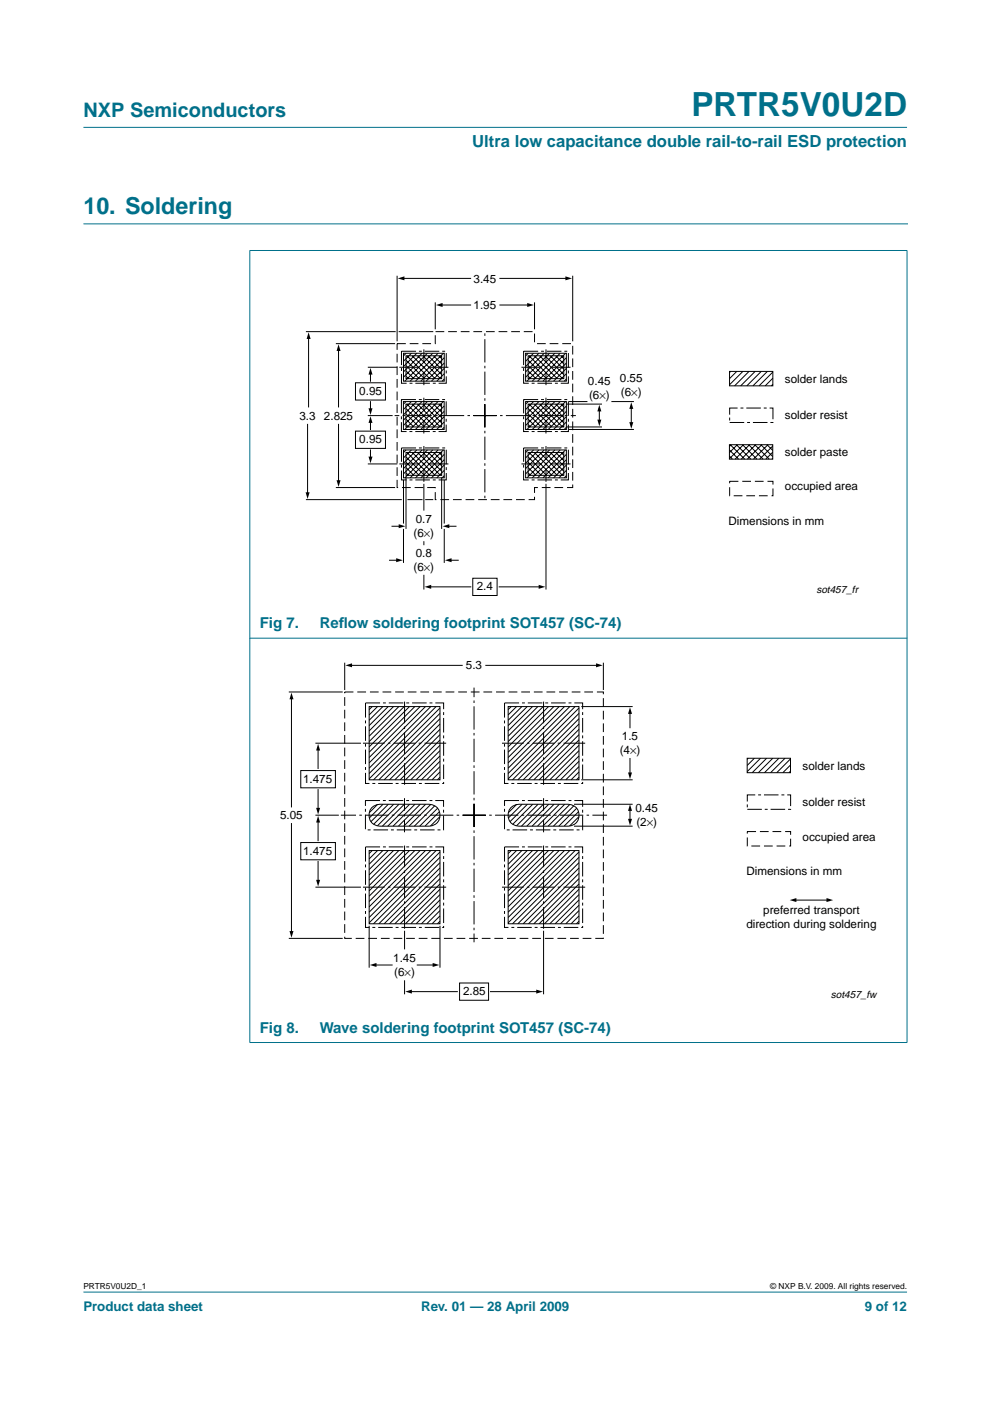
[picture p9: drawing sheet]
<svg xmlns="http://www.w3.org/2000/svg" width="210mm" height="297mm" viewBox="0 0 210 297" stroke-linecap="round" stroke-linejoin="round" font-family="sans-serif">
<g fill="#00708a" stroke="#00708a" stroke-width=".21">
<path d="M17.7 273.9h174.6z"/>
<path d="M17.7 27h174.6z"/>
<path d="M53 53.2v167.8z"/>
<path d="M192.3 53.2v167.8z"/>
<path d="M52.9 53.1h139.5z"/>
<path d="M52.9 135.3h139.5z"/>
<path d="M52.9 221h139.5z"/>
</g>
<path d="M17.7 47.5h174.7" fill="none" stroke="#00708a" stroke-width=".21"/>
<g fill="none" stroke="#000" stroke-width=".21">
<path d="M84.2 58.5v13.9M85.5 59h14.3M106 59h14.2M121.4 58.5v13.9M64.9 70.3h19M65.4 71.6v14.7M71.2 72.9h12.6M71.8 74.1v12.2M78 77.9h6.2M78.5 79.1v1.7M84.5 70.3h7.4M85.6 74.9h8.6v5.9h-8.6z"/>
<path d="M86.1 75.4h7.5v4.9h-7.5zM86.1 76.4l3.9 3.9M86.1 77.5l2.8 2.8M86.1 78.6l1.6 1.7M86.1 79.8l.5 .5M86.1 74.9l-.5 .6M86.3 75.4l4.8 4.9M87.2 74.9l-1.6 1.7M87.4 75.4l4.9 4.9M88.4 74.9l-2.8 2.8M88.5 75.4l4.9 4.9M89.5 74.9l-3.9 3.9"/>
<path d="M89.7 75.4l4 4M90.6 74.9l-5 5.1M90.8 75.4l2.9 2.9M91.7 74.9l-5.9 5.9M91.9 75.4l1.8 1.8M92.3 64.1v5.7M92.9 74.9l-5.9 5.9M93.1 75.4l.6 .6M93.6 64.7h6.2M94 74.9l-5.9 5.9M94.2 75.8l-5 5M94.2 77l-3.8 3.8"/>
<path d="M94.2 78.1l-2.7 2.7M94.2 79.2l-1.6 1.6M106 64.7h6.1M111.4 74.9h8.7v5.9h-8.7zM112 75.4h7.5v4.9h-7.5zM112 76.4l3.9 3.9M112 77.5l2.8 2.8M112 78.6l1.6 1.7M112 79.8l.5 .5M112 74.9l-.6 .6M112.2 75.4l4.8 4.9M113.1 74.9l-1.7 1.7"/>
<path d="M113.3 75.4l4.8 4.9M113.3 64.1v5.7M114.3 74.9l-2.9 2.8M114.4 75.4l4.9 4.9M115.4 74.9l-4 3.9M115.6 75.4l3.9 4M116.5 74.9l-5.1 5.1M116.7 75.4l2.8 2.9M117.6 74.9l-5.9 5.9M117.8 75.4l1.7 1.8M118.8 74.9l-5.9 5.9M118.9 75.4l.6 .6"/>
<path d="M119.9 74.9l-5.9 5.9M120.1 75.8l-5 5M120.1 77l-3.9 3.8M120.1 78.1l-2.7 2.7M120.1 79.2l-1.6 1.6M154.7 78.7h9.2v3.1h-9.2zM154.9 78.7l-.2 .3M156.2 78.7l-1.5 1.6M157.5 78.7l-2.8 2.9M158.8 78.7l-3.1 3.1M160.1 78.7l-3.1 3.1M161.4 78.7l-3.1 3.1"/>
<path d="M162.7 78.7l-3.1 3.1M163.9 78.9l-3 2.9M65.2 90v14.7M71.8 90v12.1M75.4 81.2h6.3v3.6h-6.3zM75.4 91.4h6.3v3.7h-6.3zM78 98.4h6.2M78 88.1h5.2M78.5 85.2v1.6M78.5 89.4v1.7M78.5 95.4v1.7M85.5 85.1h8.7v6h-8.7z"/>
<path d="M85.6 95.4h8.6v5.9h-8.6zM86.1 85.7h7.5v4.8h-7.5zM86.1 86.6l3.9 3.9M86.1 87.7l2.8 2.8M86.1 88.9l1.6 1.6M86.1 90l.5 .5M86.1 95.9h7.5v4.9h-7.5zM86.1 85.1l-.6 .6M86.1 96.9l3.9 3.9M86.1 98l2.8 2.8M86.1 99.1l1.6 1.7M86.1 95.4l-.5 .6"/>
<path d="M86.3 85.7l4.8 4.8M86.3 95.9l4.8 4.9M87.2 85.1l-1.7 1.7M87.2 95.4l-1.6 1.7M87.4 85.7l4.8 4.8M87.4 95.9l4.9 4.9M88.3 85.1l-2.8 2.9M88.4 95.4l-2.8 2.8M88.5 85.7l4.9 4.8M88.5 95.9l4.9 4.9M89.5 85.1l-4 4M89.5 95.4l-3.9 3.9"/>
<path d="M89.6 85.7l4 4M89.7 95.9l4 4M90.6 85.1l-5.1 5.1M90.6 95.4l-5 5.1M90.8 85.7l2.8 2.8M90.8 95.9l2.9 2.9M91.7 85.1l-5.9 6M91.7 95.4l-5.9 5.9M91.9 85.7l1.7 1.7M91.9 95.9l1.8 1.8M92.9 85.1l-6 6M92.9 95.4l-5.9 5.9"/>
<path d="M93 85.7l.6 .6M93.1 95.9l.6 .6M94 85.1l-5.9 6M94 95.4l-5.9 5.9M94.2 86.1l-5 5M94.2 87.2l-3.9 3.9M94.2 88.3l-2.7 2.8M94.2 89.5l-1.6 1.6M94.2 90.6l-.5 .5M94.2 96.3l-5 5M94.2 97.5l-3.8 3.8M94.2 98.6l-2.7 2.7"/>
<path d="M94.2 99.7l-1.6 1.6M94.2 80.4l-.5 .4M111.4 95.4h8.7v5.9h-8.7zM111.4 85.1h8.7v6h-8.7zM112 95.9h7.5v4.9h-7.5zM112 85.7h7.5v4.8h-7.5zM112 96.9l3.9 3.9M112 98l2.8 2.8M112 99.1l1.6 1.7M112 86.6l3.9 3.9M112 87.7l2.8 2.8M112 88.9l1.6 1.6"/>
<path d="M112 90l.5 .5M112 95.4l-.6 .6M112 85.1l-.6 .6M112.2 95.9l4.8 4.9M112.2 85.7l4.8 4.8M113.1 95.4l-1.7 1.7M113.1 85.1l-1.7 1.7M113.3 95.9l4.8 4.9M113.3 85.7l4.8 4.8M114.3 95.4l-2.9 2.8M114.3 85.1l-2.9 2.9M114.4 95.9l4.9 4.9"/>
<path d="M114.4 85.7l4.9 4.8M115.4 95.4l-4 3.9M115.4 85.1l-4 4M115.6 95.9l3.9 4M115.6 85.7l3.9 4M116.5 95.4l-5.1 5.1M116.5 85.1l-5.1 5.1M116.7 95.9l2.8 2.9M116.7 85.7l2.8 2.8M117.6 95.4l-5.9 5.9M117.6 85.1l-5.9 6M117.8 95.9l1.7 1.8"/>
<path d="M117.8 85.7l1.7 1.7M118.8 95.4l-5.9 5.9M118.8 85.1l-5.9 6M118.9 95.9l.6 .6M118.9 85.7l.6 .6M119.9 95.4l-5.9 5.9M119.9 85.1l-5.9 6M120 90.5h7.6M120 85.7h7.6M120.1 80.4l-.5 .4M120.1 96.3l-5 5M120.1 97.5l-3.9 3.8"/>
<path d="M120.1 98.6l-2.7 2.7M120.1 99.7l-1.6 1.6M120.1 86.1l-5 5M120.1 87.2l-3.9 3.9M120.1 88.3l-2.7 2.8M120.1 89.5l-1.6 1.6M120.1 90.6l-.5 .5M120.6 91.1h13.8M120.6 85.1h3.9M127.1 86.6v2.7M129.6 85.1h4.8M133.8 86.6v3.2"/>
<path d="M154.7 94.3h9.1v3.1h-9.1zM154.7 95.4l1.9 2M154.7 96.7l.6 .7M154.8 94.3l3.1 3.1M155 94.3l-.3 .4M156.1 94.3l3.1 3.1M156.3 94.3l-1.6 1.7M157.4 94.3l3.1 3.1M157.6 94.3l-2.9 3M158.7 94.3l3.1 3.1M158.9 94.3l-3 3.1M160 94.3l3.1 3.1"/>
<path d="M160.2 94.3l-3 3.1M161.3 94.3l2.5 2.5M161.5 94.3l-3 3.1M162.6 94.3l1.2 1.2M162.8 94.3l-3 3.1M163.8 97.2l-.1 .2M163.8 95.9l-1.4 1.5M163.8 94.6l-2.7 2.8M163.9 81.5l-.4 .3M163.9 80.2l-1.7 1.6M64.9 105.9h20.3M71.2 103.4h12.6"/>
<path d="M82.6 118.8h1.7M83.1 111.6h1.7M85.6 101.7v9.3M85.6 112.1v7.2M86.1 101.2v10.9M86.1 100.3l.5 .5M86.4 105.9h3.2M89.9 102.6v5.7M89.9 114.7v.9M90.2 105.9h1.7M93.6 101.2v10.9M94.2 100.9l-.5 .4"/>
<path d="M94.2 101.7v9.3M94.2 112.1v7.2M95 111.6h1.7M95.5 118.8h1.7M112 100.3l.5 .5M115.8 102.6v22.4M120.1 100.9l-.5 .4M89.9 121.9v3.1M91.1 124.4h8.7M100.2 122.6h5.2v3.7h-5.2zM105.8 124.4h8.7M61.2 146.7h11.5"/>
<path d="M61.8 148v23.1M66.9 157.6h9.6M67.4 158.8v4.1M73.1 140.5v5.8M74.4 141.1h23.6M78.3 149.8h15v15.5h-15zM78.9 149.8l-.6 .7M80 149.8l-1.7 1.8M81.2 149.8l-2.9 2.9M82.3 149.8l-4 4M83.4 149.8l-5.1 5.2M84.6 149.8l-6.3 6.3"/>
<path d="M85.7 149.8l-7.4 7.4M86.8 149.8l-8.5 8.6M87.9 149.8l-9.6 9.7M89.1 149.8l-10.8 10.8M90.2 149.8l-11.9 11.9M91.3 149.8l-13 13.1M92.5 149.8l-14.2 14.2M93.3 150.1l-15 15M93.3 151.2l-14.1 14.1M93.3 152.4l-13 12.9M93.3 153.5l-11.8 11.8M93.3 154.6l-10.7 10.7"/>
<path d="M93.3 155.8l-9.6 9.5M93.3 156.9l-8.5 8.4M93.3 158l-7.3 7.3M93.3 159.1l-6.2 6.2M103 141.1h23.7M107.7 149.8h15.1v15.5h-15.1zM108.4 149.8l-.7 .7M109.5 149.8l-1.8 1.8M110.6 149.8l-2.9 2.9M111.8 149.8l-4.1 4M112.9 149.8l-5.2 5.2M114 149.8l-6.3 6.3"/>
<path d="M115.2 149.8l-7.5 7.4M116.3 149.8l-8.6 8.6M117.4 149.8l-9.7 9.7M118.5 149.8l-10.8 10.8M119.7 149.8l-12 11.9M120.8 149.8l-13.1 13.1M121.9 149.8l-14.2 14.2M122.8 150.1l-15.1 15M122.8 151.2l-14.1 14.1M122.8 152.4l-13 12.9M122.8 153.5l-11.9 11.8M122.8 154.6l-10.7 10.7"/>
<path d="M122.8 155.8l-9.6 9.5M122.8 156.9l-8.5 8.4M122.8 158l-7.4 7.3M122.8 159.1l-6.2 6.2M123.3 149.8h10.8M127.9 140.5v5.8M133.6 151.1v3.2M61.8 174.6v23.1M63.8 178.6h7.3v3.7h-7.3zM63.8 163.4h7.3v3.6h-7.3zM66.9 172.8h4.9M67.4 167.4v4.2"/>
<path d="M67.4 174.1v4.1M78.7 171.4a2.57 2.57 0 0 1 1.9-.9h10.3a2.32 2.32 0 0 1 2.4 2.3 2.32 2.32 0 0 1-2.4 2.4h-10.3a2.33 2.33 0 0 1-2.2-1.3 2.33 2.33 0 0 1 .3-2.5zM80.1 170.5l-1.8 1.8M81.2 170.5l-2.9 2.9M82.3 170.5l-3.7 3.7M83.5 170.5l-4.3 4.3M84.6 170.5l-4.6 4.6M85.7 170.5l-4.6 4.7M86.9 170.5l-4.7 4.7M88 170.5l-4.7 4.7M89.1 170.5l-4.6 4.6M90.2 170.5l-4.6 4.7"/>
<path d="M91.4 170.5l-4.7 4.7M92.2 170.8l-4.3 4.4M92.8 171.4l-3.8 3.8M93.2 172.1l-3.1 3M93.3 173.1l-2 2M93.3 160.3l-5.1 5M93.3 161.4l-3.9 3.9M93.3 162.5l-2.8 2.8M93.3 163.7l-1.7 1.6M93.3 164.8l-.6 .5M108.2 171.4a2.57 2.57 0 0 1 1.9-.9h10.3a2.32 2.32 0 0 1 2.4 2.3 2.32 2.32 0 0 1-2.4 2.4h-10.3a2.33 2.33 0 0 1-2.2-1.3 2.33 2.33 0 0 1 .3-2.5zM109.6 170.5l-1.8 1.8"/>
<path d="M110.7 170.5l-2.9 2.9M111.8 170.5l-3.7 3.7M113 170.5l-4.3 4.3M114.1 170.5l-4.6 4.6M115.2 170.5l-4.6 4.7M116.3 170.5l-4.6 4.7M117.5 170.5l-4.7 4.7M118.6 170.5l-4.6 4.6M119.7 170.5l-4.6 4.7M120.9 170.5l-4.7 4.7M121.7 170.8l-4.4 4.4M121.7 170.5h12.4"/>
<path d="M121.7 175.2h12.4M122.3 171.4l-3.8 3.8M122.7 172.1l-3.1 3M122.7 173.1l-1.9 2M122.8 160.3l-5.1 5M122.8 161.4l-4 3.9M122.8 162.5l-2.8 2.8M122.8 163.7l-1.7 1.6M122.8 164.8l-.6 .5M123.3 165.3h10.8M133.6 160.8v3.3M133.6 171.6v2.5"/>
<path d="M158.4 160.8h9.2v3h-9.2zM158.7 160.8l-.3 .2M159.9 160.8l-1.5 1.5M161.2 160.8l-2.8 2.8M162.5 160.8l-3 3M163.8 160.8l-3 3M165.1 160.8l-3 3M166.4 160.8l-3 3M167.6 163.5l-.3 .3M167.6 162.2l-1.6 1.6M167.6 160.9l-2.9 2.9M61.2 199h11.5"/>
<path d="M66.9 188.1h9.6M67.4 182.7v4.1M78.3 180.3h15v15.6h-15zM78.3 196.3v8.9M78.9 180.3l-.6 .7M80 180.3l-1.7 1.8M81.2 180.3l-2.9 2.9M82.3 180.3l-4 4.1M83.4 180.3l-5.1 5.2M84.6 180.3l-6.3 6.3M85.7 180.3l-7.4 7.5M85.8 197.3v4"/>
<path d="M86.8 180.3l-8.5 8.6M87.9 180.3l-9.6 9.7M89.1 180.3l-10.8 10.8M90.2 180.3l-11.9 12M91.3 180.3l-13 13.1M92.5 180.3l-14.2 14.2M93.3 180.6l-15 15.1M93.3 181.8l-14.1 14.1M93.3 182.9l-13 13M93.3 184l-11.8 11.9M93.3 185.2l-10.7 10.7M93.3 186.3l-9.6 9.6"/>
<path d="M93.3 187.4l-8.5 8.5M93.3 188.5l-7.3 7.4M93.3 189.7l-6.2 6.2M93.3 190.8l-5.1 5.1M93.3 191.9l-3.9 4M93.3 193.1l-2.8 2.8M93.3 194.2l-1.7 1.7M93.3 195.3l-.6 .6M93.3 196.3v8.9M107.7 180.3h15.1v15.6h-15.1zM108.4 180.3l-.7 .7M109.5 180.3l-1.8 1.8"/>
<path d="M110.6 180.3l-2.9 2.9M111.8 180.3l-4.1 4.1M112.9 180.3l-5.2 5.2M114 180.3l-6.3 6.3M115.2 180.3l-7.5 7.5M115.3 197.3v13.5M116.3 180.3l-8.6 8.6M117.4 180.3l-9.7 9.7M118.5 180.3l-10.8 10.8M119.7 180.3l-12 12M120.8 180.3l-13.1 13.1M121.9 180.3l-14.2 14.2"/>
<path d="M122.8 180.6l-15.1 15.1M122.8 181.8l-14.1 14.1M122.8 182.9l-13 13M122.8 184l-11.9 11.9M122.8 185.2l-10.7 10.7M122.8 186.3l-9.6 9.6M122.8 187.4l-8.5 8.5M122.8 188.5l-7.4 7.4M122.8 189.7l-6.2 6.2M122.8 190.8l-5.1 5.1M122.8 191.9l-4 4M122.8 193.1l-2.8 2.8"/>
<path d="M122.8 194.2l-1.7 1.7M122.8 195.3l-.6 .6M168.2 190.8h7.3M79.5 204.6h3.6M85.8 207.8v3M87 210.2h10M88.5 204.6h3.5M97.4 208.4h6.2v3.7h-6.2zM104 210.2h10"/>
</g>
<g fill="none" stroke="#000" stroke-width=".21" stroke-dasharray="3.1 .6 .6 .6" stroke-linecap="butt">
<path d="M85.1 74.5h9.5v6.8h-9.5zM111 74.5h9.5v6.8h-9.5zM85.1 84.7h9.5v6.8h-9.5zM85.1 95h9.5v6.8h-9.5zM111 95h9.5v6.8h-9.5zM111 84.7h9.5v6.8h-9.5zM154.7 86.5h9.2v3.1h-9.2zM77.5 149h16.6v17.1h-16.6zM107 149h16.5v17.1h-16.5zM77.5 169.7h16.5v6.3h-16.5zM77.5 179.6h16.6v17h-16.6zM107 169.7h16.5v6.3h-16.5z"/>
<path d="M107 179.6h16.5v17h-16.5zM158.4 168.5h9.2v3.1h-9.2z"/>
</g>
<path d="M84.2 72.9h8.1v-2.6h21v2.6h8.1v30.5h-8.1v2.5h-21v-2.5h-8.1zM154.7 102h9.2v3.1h-9.2zM73.1 146.7h54.8v52.3h-54.8zM158.4 176.3h9.2v3.1h-9.2z" fill="none" stroke="#000" stroke-width=".21" stroke-dasharray="1.9 .8" stroke-linecap="butt"/>
<g fill="#000">
<path d="M84.3 59l1.4-.4v.8zM119.9 58.6l1.4 .4-1.4 .4zM65.4 70.5l.5 1.4h-.9zM71.8 73l.4 1.4h-.8zM78.5 78l.5 1.4h-.9zM92.4 64.7l1.4-.5v.9zM111.8 64.2l1.4 .5-1.4 .4zM78.5 88.3l.5 1.4h-.9zM78.1 86.6h.9l-.5 1.4zM78.1 96.8h.9l-.5 1.4zM126.7 89h.8l-.4 1.4zM127.1 85.8l.4 1.4h-.8z"/>
<path d="M133.8 85.3l.5 1.4h-.9zM133.4 89.5h.9l-.5 1.4zM64.8 104.4h.8l-.4 1.4zM71.4 101.8h.8l-.4 1.4zM84 118.4l1.4 .4-1.4 .4zM84.5 111.1l1.4 .5-1.4 .4zM93.9 111.6l1.4-.5v.9zM94.3 118.8l1.4-.4v.8zM90 124.4l1.4-.4v.8zM114.2 124l1.4 .4-1.4 .4zM61.8 146.9l.4 1.4h-.8zM67.4 157.7l.5 1.4h-.9z"/>
<path d="M73.2 141.1l1.4-.5v.9zM126.4 140.6l1.4 .5-1.4 .4zM133.6 150l.4 1.4h-.8zM67.4 173l.5 1.4h-.9zM67 171.3h.9l-.5 1.4zM133.2 163.8h.8l-.4 1.4zM133.2 173.6h.8l-.4 1.4zM133.6 170.5l.4 1.4h-.8zM61.4 197.4h.8l-.4 1.4zM67 186.5h.9l-.5 1.5zM167.4 190.8l1.5-.4v.9zM175.2 190.4l1.4 .4-1.4 .5z"/>
<path d="M78.4 204.6l1.4-.4v.8zM85.9 210.2l1.4-.4v.9zM91.7 204.2l1.4 .4-1.4 .4zM113.7 209.8l1.4 .4-1.4 .5z"/>
</g>
<path d="M100.4 88.1h21.7M102.8 85.7v20.2M102.8 90.6v-20.2M105.3 88.1h-21.6M98.1 172.8h30.6M100.5 170.4v29.4M100.5 175.3v-29.5M103 172.8h-30.7" fill="none" stroke="#000" stroke-width=".21" stroke-dasharray="4.9 .7 .5 .7" stroke-linecap="butt"/>
<path d="M84.7 77.9h10.4M110.6 77.9h10.4M84.7 98.4h10.4M110.6 98.4h10.4" fill="none" stroke="#000" stroke-width=".21" stroke-dasharray="4.2 .7 .5 .7" stroke-linecap="butt"/>
<path d="M89.9 74.1v7.6M115.8 74.1v7.6M89.9 84.3v7.6M89.9 94.6v7.6M115.8 84.3v7.6M115.8 94.6v7.6" fill="none" stroke="#000" stroke-width=".21" stroke-dasharray="2.8 .7 .5 .7" stroke-linecap="butt"/>
<path d="M77 157.6h17.6M85.8 148.8v17.6M106.4 157.6h17.7M115.3 148.8v17.6M85.8 179.3v17.6M115.3 179.3v17.6M77 188.1h17.6M106.4 188.1h17.7" fill="none" stroke="#000" stroke-width=".21" stroke-dasharray="4.6 .7 .5 .7" stroke-linecap="butt"/>
<path d="M85.8 169.2v7.3M115.3 169.2v7.3" fill="none" stroke="#000" stroke-width=".21" stroke-dasharray="2.6 .7 .5 .7" stroke-linecap="butt"/>
<text font-size="7.1" fill="#00708a" x="146.6" y="24.7">PRTR5V0U2D</text>
<text font-size="4.9" fill="#00708a" x="17.7" y="45.5">10. Soldering</text>
<text font-size="4.2" fill="#00708a" x="17.7" y="24.9">NXP Semiconductors</text>
<text font-size="3.5" fill="#00708a" x="100.1" y="31.1">Ultra low capacitance double rail-to-rail ESD protection</text>
<g font-size="3.2" fill="#00708a">
<text x="55.1" y="133.2">Fig 7.</text>
<text x="67.8" y="133.2">Ref</text>
<text x="71.8" y="133.2">low soldering footprint SOT457 (SC-74)</text>
<text x="55.1" y="218.9">Fig 8.</text>
<text x="67.8" y="218.9">Wave soldering footprint SOT457 (SC-74)</text>
</g>
<g font-size="2.8" fill="#00708a">
<text x="17.7" y="278">Product data sheet</text>
<text x="89.3" y="278">Rev. 01 — 28 April 2009</text>
<text x="183.4" y="278">9 of 12</text>
</g>
<g font-size="2.5">
<text x="100.4" y="59.9">3.45</text>
<text x="100.4" y="65.5">1.95</text>
<text x="76.2" y="83.7">0.95</text>
<text x="124.7" y="81.5">0.45</text>
<text x="131.4" y="81">0.55</text>
<text x="131.7" y="84">(6×)</text>
<text x="166.4" y="81.1">solder lands</text>
<text x="63.5" y="89">3.3</text>
<text x="68.7" y="89">2.825</text>
<text x="124.9" y="84.5">(6×)</text>
<text x="166.4" y="88.8">solder resist</text>
<text x="76.2" y="94">0.95</text>
<text x="166.4" y="96.6">solder paste</text>
<text x="166.4" y="104">occupied area</text>
<text x="87.7" y="113.9">(6×)</text>
<text x="88.2" y="110.9">0.7</text>
<text x="154.5" y="111.2">Dimensions in mm</text>
<text x="88.2" y="118.1">0.8</text>
<text x="87.7" y="121.1">(6×)</text>
<text x="101.1" y="125.2">2.4</text>
<text x="98.8" y="141.9">5.3</text>
<text x="131.4" y="159.9">(4×)</text>
<text x="131.9" y="156.9">1.5</text>
<text x="64.2" y="166">1.475</text>
<text x="170.2" y="163.2">solder lands</text>
<text x="59.4" y="173.7">5.05</text>
<text x="134.7" y="172.1">0.45</text>
<text x="170.2" y="170.8">solder resist</text>
<text x="134.9" y="175.1">(2×)</text>
<text x="170.2" y="178.2">occupied area</text>
<text x="64.2" y="181.2">1.475</text>
<text x="158.3" y="185.5">Dimensions in mm</text>
<text x="158.3" y="196.7">direction during soldering</text>
<text x="161.8" y="193.7">preferred transport</text>
<text x="83.4" y="203.9">1.45</text>
<text x="83.6" y="206.9">(6×)</text>
<text x="98.2" y="211">2.85</text>
</g>
<g font-size="2.2">
<text x="173.1" y="125.8">sot457_fr</text>
<text x="176.2" y="211.6">sot457_fw</text>
</g>
<g font-size="1.8">
<text x="17.7" y="273.4">PRTR5V0U2D_1</text>
<text x="163.3" y="273.4">© NXP B.V. 2009. All rights reserved.</text>
</g>
</svg>
